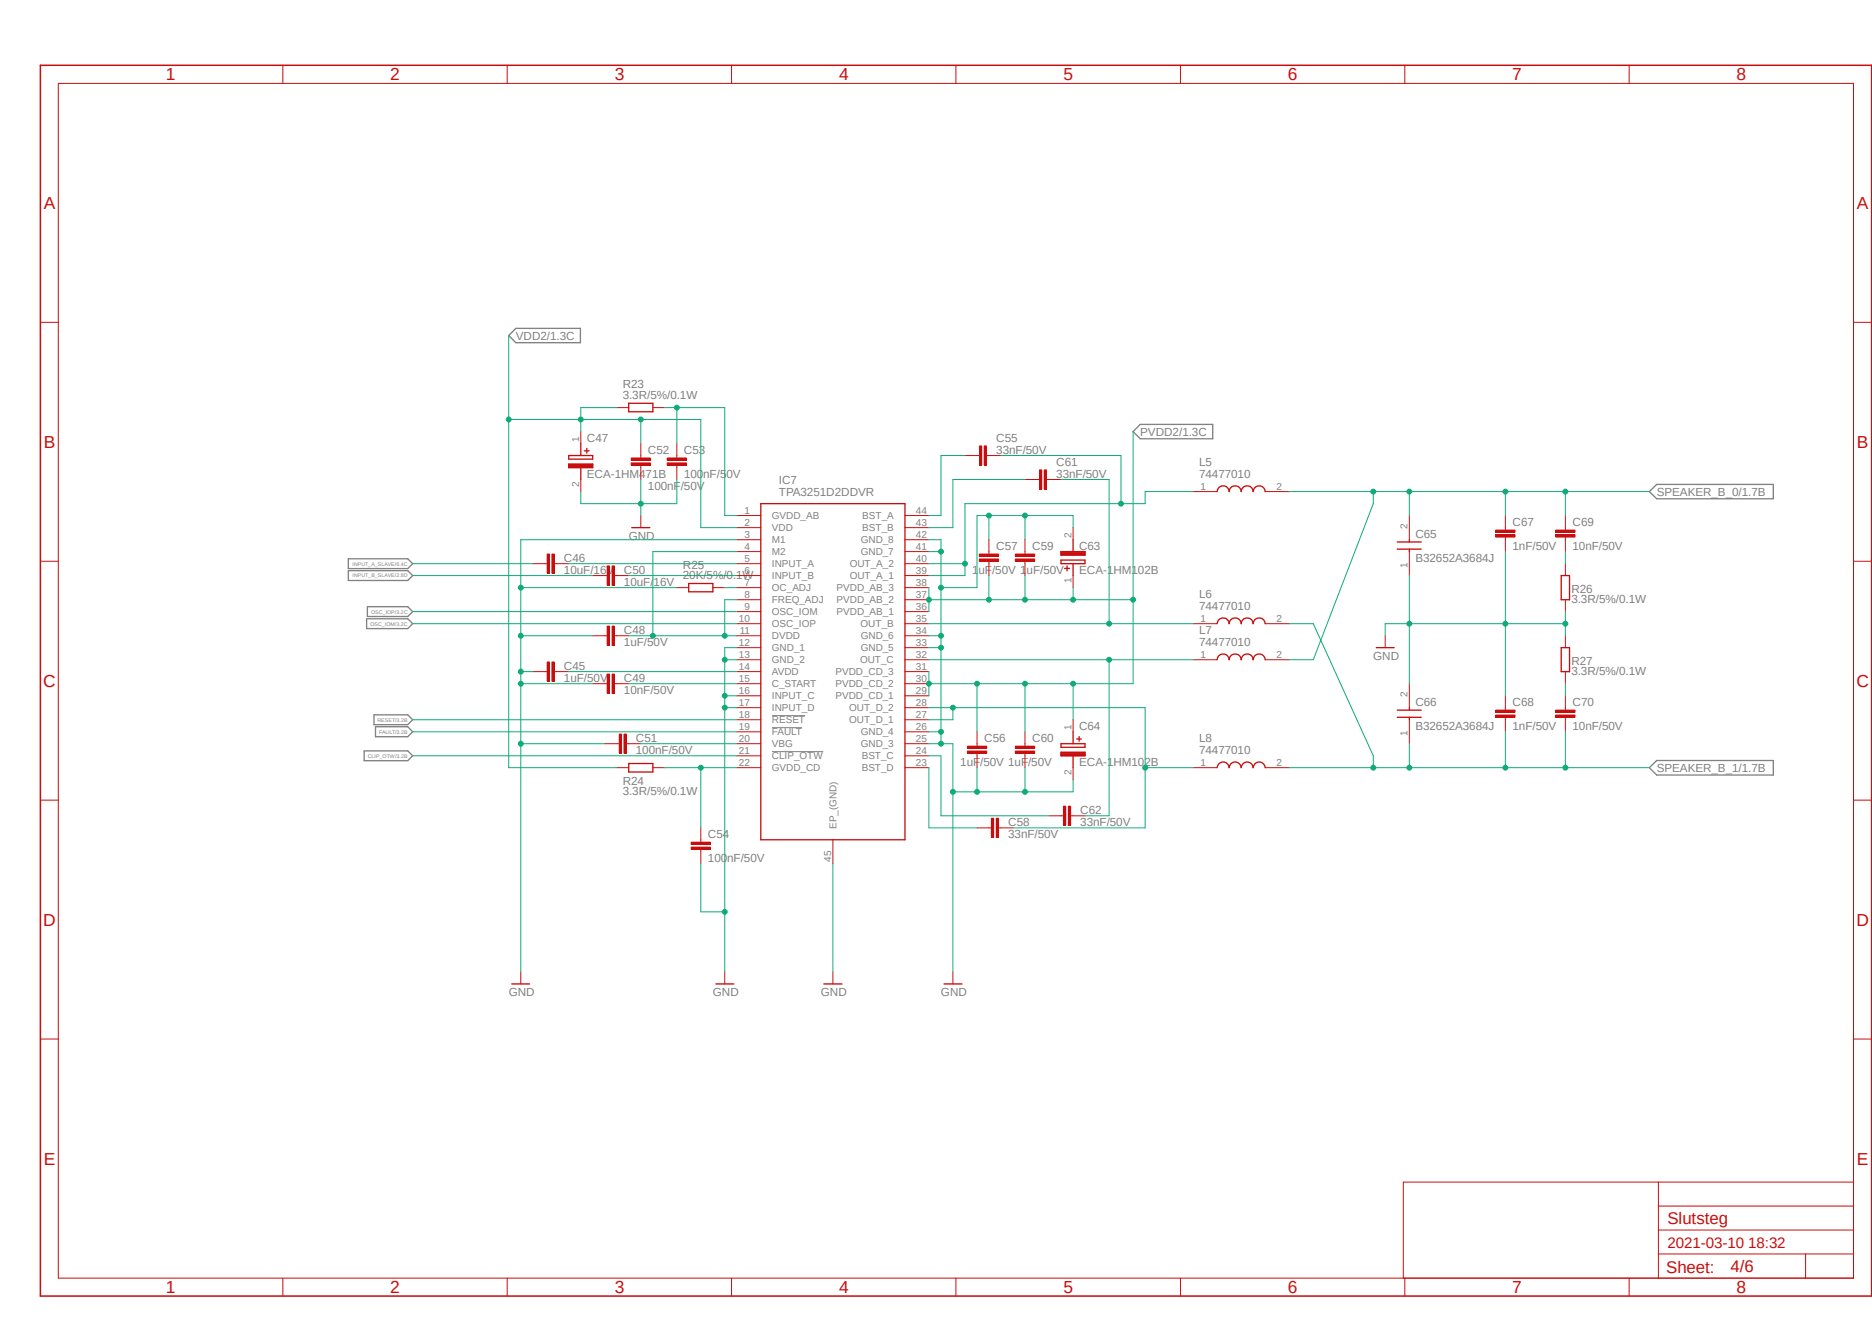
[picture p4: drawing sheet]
<svg xmlns="http://www.w3.org/2000/svg" width="420mm" height="297mm" viewBox="0 0 420 297" stroke-linecap="round" stroke-linejoin="round" font-family="sans-serif">
<path d="M8.5 14.3l411.5 276.9M420 14.5l-411.5 276.8" fill="none" stroke="#fff" stroke-width=".22"/>
<path d="M173.2 160.5h7.4M173.2 163.2h6.8M173.2 168.6h11.5" fill="none" stroke="#808080" stroke-width=".22"/>
<path d="M114.1 75.3l1.6-1.6h14.5v3.2h-14.5zM254.2 96.8l1.6-1.6h16.3v3.2h-16.3zM370 110.3l1.7-1.6h26.1v3.2h-26.1zM78.1 125.3h13.4l1.1 1.1-1.1 1.2h-13.4zM78.1 128h13.4l1.1 1.1-1.1 1.1h-13.4zM82.3 138.8h9.2l1.1 1.1-1.1 1.1h-9.2zM82.4 136.1h9.1l1.1 1.1-1.1 1.1h-9.1zM81.7 168.4h9.8l1.1 1.1-1.1 1.1h-9.8zM83.9 160.4h7.6l1.1 1.1-1.1 1.1h-7.6zM84.2 163h7.3l1.1 1.2-1.1 1.1h-7.3zM370 172.2l1.7-1.6h26.1v3.3h-26.1z" fill="none" stroke="#808080" stroke-width=".3"/>
<g fill="none" stroke="#c90d0c" stroke-width=".3">
<path d="M141.1 90.5h5.4v1.9h-5.4zM141.7 118.4h4.1M170.7 113h32.3v75.4h-32.3zM273 110.3a1.36 1.36 0 0 1 1.4-1.3 1.36 1.36 0 0 1 1.4 1.3 1.36 1.36 0 0 1 1.3-1.3 1.36 1.36 0 0 1 1.4 1.3 1.33 1.33 0 0 1 1.3-1.3 1.33 1.33 0 0 1 1.3 1.3 1.36 1.36 0 0 1 1.4-1.3 1.36 1.36 0 0 1 1.3 1.3M154.5 130.9h5.4v1.9h-5.4zM238 125.6h5.4v.8h-5.4zM238 123.7h5.4v.8h-5.4zM238 124.4h5.4M238 124.2h5.4M238 124h5.4M238 123.8h5.4M238.8 127.5h1.1"/>
<path d="M239.4 127v1.1M240.7 121.1v2.6M240.7 126.4v2.7M273 139.9a1.36 1.36 0 0 1 1.4-1.3 1.36 1.36 0 0 1 1.4 1.3 1.36 1.36 0 0 1 1.3-1.3 1.36 1.36 0 0 1 1.4 1.3 1.33 1.33 0 0 1 1.3-1.3 1.33 1.33 0 0 1 1.3 1.3 1.36 1.36 0 0 1 1.4-1.3 1.36 1.36 0 0 1 1.3 1.3M313.5 123.2h5.4M313.5 121.6h5.4M316.2 121.1v.5M316.2 123.2v.5M273 148a1.36 1.36 0 0 1 1.4-1.3 1.36 1.36 0 0 1 1.4 1.3 1.36 1.36 0 0 1 1.3-1.3 1.36 1.36 0 0 1 1.4 1.3 1.33 1.33 0 0 1 1.3-1.3 1.33 1.33 0 0 1 1.3 1.3 1.36 1.36 0 0 1 1.4-1.3 1.36 1.36 0 0 1 1.3 1.3M308.8 145.3h4M313.5 159.3h5.4M316.2 158.7v.6"/>
<path d="M141.1 171.3h5.4v1.9h-5.4zM238 166.8h5.4v.8h-5.4zM238 168.7h5.4v.8h-5.4zM238 169.5h5.4M238 169.3h5.4M238 169.1h5.4M238 168.9h5.4M240.7 164.2v2.6M240.7 169.5v2.7M241.6 165.8h1M242.1 165.2v1.1M273 172.2a1.36 1.36 0 0 1 1.4-1.3 1.36 1.36 0 0 1 1.4 1.3 1.36 1.36 0 0 1 1.3-1.3 1.36 1.36 0 0 1 1.4 1.3 1.33 1.33 0 0 1 1.3-1.3 1.33 1.33 0 0 1 1.3 1.3 1.36 1.36 0 0 1 1.4-1.3 1.36 1.36 0 0 1 1.3 1.3"/>
<path d="M313.5 160.9h5.4M316.2 160.9v.6M114.8 220.7h4M160.6 220.7h4M184.8 220.7h4.1M211.8 220.7h4"/>
</g>
<g fill="none" stroke="#c90d0c" stroke-width=".22">
<path d="M13.1 18.7h402.7v268h-402.7zM63.5 14.6v4.1M113.8 14.6v4.1M164.1 14.6v4.1M214.5 14.6v4.1M264.8 14.6v4.1M315.2 14.6v4.1M365.5 14.6v4.1M9.1 72.3h4M415.8 72.3h4.1M138.4 91.4h2.7M146.5 91.4h2.6"/>
<path d="M143.8 115.7v2.7M165.3 115.7h5.4M165.3 118.4h5.4M203 115.7h5.4M203 118.4h5.4M240.7 118.4v2.7M267.7 110.3h5.3M283.8 110.3h5.4M316.2 115.7v5.4M9.1 125.9h4M151.8 131.8h2.7M159.9 131.8h2.7"/>
<path d="M165.3 121.1h5.4M165.3 123.7h5.4M165.3 126.4h5.4M165.3 129.1h5.4M165.3 131.8h5.4M165.3 134.5h5.4M165.3 137.2h5.4M165.3 139.9h5.4M203 121.1h5.4M203 123.7h5.4M203 126.4h5.4M203 129.1h5.4"/>
<path d="M203 131.8h5.4M203 134.5h5.4M203 137.2h5.4M203 139.9h5.4M240.7 129.1v2.7M267.7 139.9h5.3M283.8 139.9h5.4M316.2 123.7v5.4M415.8 125.9h4.1M165.3 142.6h5.4M165.3 145.3h5.4M165.3 148h5.4"/>
<path d="M165.3 150.7h5.4M165.3 153.4h5.4M165.3 156.1h5.4M165.3 158.7h5.4M203 142.6h5.4M203 145.3h5.4M203 148h5.4M203 150.7h5.4M203 153.4h5.4M203 156.1h5.4M203 158.7h5.4M267.7 148h5.3"/>
<path d="M283.8 148h5.4M310.8 142.6v2.7M316.2 153.4v5.3M351.2 158.7v.6M9.1 179.5h4M138.4 172.2h2.7M146.5 172.2h2.6M165.3 161.5h5.4M165.3 164.2h5.4M165.3 166.8h5.4M165.3 169.5h5.4M165.3 172.2h5.4"/>
<path d="M203 161.5h5.4M203 164.2h5.4M203 166.8h5.4M203 169.5h5.4M203 172.2h5.4M240.7 161.5v2.7M240.7 172.2v2.7M267.7 172.2h5.3M283.8 172.2h5.4M316.2 161.5v5.3M351.2 160.9v.6M415.8 179.5h4.1"/>
<path d="M186.9 188.4v5.4M116.8 218v2.7M162.6 218v2.7M186.9 218v2.7M213.8 218v2.7M9.1 233.1h4M415.8 233.1h4.1M372.1 265.2v21.5M372.1 275.9h43.7M372.1 270.6h43.7M415.8 265.2h-101v21.5M63.5 286.7v4"/>
<path d="M113.8 286.7v4M164.1 286.7v4M214.5 286.7v4M264.8 286.7v4M315.2 286.7v4M365.5 286.7v4M372.1 281.3h43.7M405.1 281.3v5.4"/>
</g>
<path d="M9.1 14.6h410.8v276.1h-410.8z" fill="none" stroke="#c90d0c" stroke-width=".34"/>
<path d="M349 160.4h4.4v.5h-4.4z" fill-rule="evenodd" fill="#c90d0c"/>
<path d="M349 160.4h4.4v.5h-4.4z" fill="none" stroke="#c90d0c" stroke-width=".22"/>
<path d="M349 159.3h4.4v.5h-4.4z" fill-rule="evenodd" fill="#c90d0c"/>
<path d="M351.2 118.4v.5M351.2 120.5v.6M351.2 126.4v2.7M351.2 134.5v2.7M349 159.3h4.4v.5h-4.4zM351.2 142.6v2.7M351.2 150.7v2.7M351.2 156.1v2.6M351.2 161.5v2.7" fill="none" stroke="#c90d0c" stroke-width=".22"/>
<path d="M350.3 129.1h1.8v5.4h-1.8zM350.3 145.3h1.8v5.4h-1.8z" fill="none" stroke="#c90d0c" stroke-width=".3"/>
<path d="M349 120h4.4v.5h-4.4z" fill-rule="evenodd" fill="#c90d0c"/>
<path d="M349 120h4.4v.5h-4.4z" fill="none" stroke="#c90d0c" stroke-width=".22"/>
<path d="M349 118.9h4.4v.5h-4.4z" fill-rule="evenodd" fill="#c90d0c"/>
<path d="M349 118.9h4.4v.5h-4.4zM351.2 115.7v2.7M351.2 121.1v2.6M337.7 158.7v.6M337.7 160.9v.6" fill="none" stroke="#c90d0c" stroke-width=".22"/>
<path d="M335.6 160.4h4.3v.5h-4.3z" fill-rule="evenodd" fill="#c90d0c"/>
<path d="M335.6 160.4h4.3v.5h-4.3z" fill="none" stroke="#c90d0c" stroke-width=".22"/>
<path d="M335.6 159.3h4.3v.5h-4.3z" fill-rule="evenodd" fill="#c90d0c"/>
<path d="M337.7 118.4v.5M337.7 120.5v.6M335.6 159.3h4.3v.5h-4.3zM337.7 156.1v2.6M337.7 161.5v2.7" fill="none" stroke="#c90d0c" stroke-width=".22"/>
<path d="M335.6 120h4.3v.5h-4.3z" fill-rule="evenodd" fill="#c90d0c"/>
<path d="M335.6 120h4.3v.5h-4.3z" fill="none" stroke="#c90d0c" stroke-width=".22"/>
<path d="M335.6 118.9h4.3v.5h-4.3z" fill-rule="evenodd" fill="#c90d0c"/>
<path d="M335.6 118.9h4.3v.5h-4.3zM337.7 115.7v2.7M337.7 121.1v2.6M238 183h.6M240.2 183h.5" fill="none" stroke="#c90d0c" stroke-width=".22"/>
<path d="M239.7 180.8h.5v4.4h-.5z" fill-rule="evenodd" fill="#c90d0c"/>
<path d="M239.7 180.8h.5v4.4h-.5z" fill="none" stroke="#c90d0c" stroke-width=".22"/>
<path d="M238.6 180.8h.5v4.4h-.5z" fill-rule="evenodd" fill="#c90d0c"/>
<path d="M221.9 185.7h.5M224 185.7h.6M235.4 183h2.6M238.6 180.8h.5v4.4h-.5zM240.7 183h2.7" fill="none" stroke="#c90d0c" stroke-width=".22"/>
<path d="M223.5 183.6h.5v4.3h-.5z" fill-rule="evenodd" fill="#c90d0c"/>
<path d="M223.5 183.6h.5v4.3h-.5z" fill="none" stroke="#c90d0c" stroke-width=".22"/>
<path d="M222.4 183.6h.5v4.3h-.5z" fill-rule="evenodd" fill="#c90d0c"/>
<path d="M219.2 102.2h.5M221.4 102.2h.5M219.2 185.7h2.7M222.4 183.6h.5v4.3h-.5zM224.6 185.7h2.7" fill="none" stroke="#c90d0c" stroke-width=".22"/>
<path d="M220.8 100h.5v4.4h-.5z" fill-rule="evenodd" fill="#c90d0c"/>
<path d="M220.8 100h.5v4.4h-.5z" fill="none" stroke="#c90d0c" stroke-width=".22"/>
<path d="M219.8 100h.5v4.4h-.5z" fill-rule="evenodd" fill="#c90d0c"/>
<path d="M216.5 102.2h2.7M219.8 100h.5v4.4h-.5zM221.9 102.2h2.7M232.7 107.6h.5M234.8 107.6h.6" fill="none" stroke="#c90d0c" stroke-width=".22"/>
<path d="M234.3 105.4h.5v4.3h-.5z" fill-rule="evenodd" fill="#c90d0c"/>
<path d="M234.3 105.4h.5v4.3h-.5z" fill="none" stroke="#c90d0c" stroke-width=".22"/>
<path d="M233.2 105.4h.5v4.3h-.5z" fill-rule="evenodd" fill="#c90d0c"/>
<path d="M230 107.6h2.7M233.2 105.4h.5v4.3h-.5zM235.4 107.6h2.6M157.2 188.4v.5M157.2 190.5v.6" fill="none" stroke="#c90d0c" stroke-width=".22"/>
<path d="M155.1 190h4.3v.5h-4.3z" fill-rule="evenodd" fill="#c90d0c"/>
<path d="M155.1 190h4.3v.5h-4.3z" fill="none" stroke="#c90d0c" stroke-width=".22"/>
<path d="M155.1 188.9h4.3v.5h-4.3z" fill-rule="evenodd" fill="#c90d0c"/>
<path d="M230 166.8v.6M230 169v.5M155.1 188.9h4.3v.5h-4.3zM157.2 185.7v2.7M157.2 191.1v2.7" fill="none" stroke="#c90d0c" stroke-width=".22"/>
<path d="M227.8 168.5h4.3v.5h-4.3z" fill-rule="evenodd" fill="#c90d0c"/>
<path d="M227.8 168.5h4.3v.5h-4.3z" fill="none" stroke="#c90d0c" stroke-width=".22"/>
<path d="M227.8 167.4h4.3v.5h-4.3z" fill-rule="evenodd" fill="#c90d0c"/>
<path d="M219.2 166.8v.6M219.2 169v.5M227.8 167.4h4.3v.5h-4.3zM230 164.2v2.6M230 169.5v2.7" fill="none" stroke="#c90d0c" stroke-width=".22"/>
<path d="M217 168.5h4.4v.5h-4.4z" fill-rule="evenodd" fill="#c90d0c"/>
<path d="M217 168.5h4.4v.5h-4.4z" fill="none" stroke="#c90d0c" stroke-width=".22"/>
<path d="M217 167.4h4.4v.5h-4.4z" fill-rule="evenodd" fill="#c90d0c"/>
<path d="M221.9 123.7v.6M221.9 125.9v.5M217 167.4h4.4v.5h-4.4zM219.2 164.2v2.6M219.2 169.5v2.7" fill="none" stroke="#c90d0c" stroke-width=".22"/>
<path d="M219.7 125.4h4.3v.5h-4.3z" fill-rule="evenodd" fill="#c90d0c"/>
<path d="M219.7 125.4h4.3v.5h-4.3z" fill="none" stroke="#c90d0c" stroke-width=".22"/>
<path d="M219.7 124.3h4.3v.5h-4.3z" fill-rule="evenodd" fill="#c90d0c"/>
<path d="M219.7 124.3h4.3v.5h-4.3zM221.9 121.1v2.6M221.9 126.4v2.7M230 123.7v.6M230 125.9v.5" fill="none" stroke="#c90d0c" stroke-width=".22"/>
<path d="M227.8 125.4h4.3v.5h-4.3z" fill-rule="evenodd" fill="#c90d0c"/>
<path d="M227.8 125.4h4.3v.5h-4.3z" fill="none" stroke="#c90d0c" stroke-width=".22"/>
<path d="M227.8 124.3h4.3v.5h-4.3z" fill-rule="evenodd" fill="#c90d0c"/>
<path d="M143.8 102.2v.5M143.8 104.4v.5M227.8 124.3h4.3v.5h-4.3zM230 121.1v2.6M230 126.4v2.7" fill="none" stroke="#c90d0c" stroke-width=".22"/>
<path d="M141.6 103.8h4.3v.6h-4.3z" fill-rule="evenodd" fill="#c90d0c"/>
<path d="M141.6 103.8h4.3v.6h-4.3z" fill="none" stroke="#c90d0c" stroke-width=".22"/>
<path d="M141.6 102.7h4.3v.6h-4.3z" fill-rule="evenodd" fill="#c90d0c"/>
<path d="M130.3 96.8v2.7M143.8 99.5v2.7M130.3 107.6v2.7M141.6 102.7h4.3v.6h-4.3zM143.8 104.9v2.7M151.8 102.2v.5M151.8 104.4v.5" fill="none" stroke="#c90d0c" stroke-width=".22"/>
<path d="M130.3 99.5v2.7M127.6 102.2h5.4v.8h-5.4zM127.6 104.1h5.4v.8h-5.4zM127.6 104.6h5.4M127.6 104.4h5.4M127.6 104.2h5.4M130.3 104.9v2.7M131.1 101.1h1.1M131.7 100.6v1" fill="none" stroke="#c90d0c" stroke-width=".3"/>
<path d="M149.7 103.8h4.3v.6h-4.3z" fill-rule="evenodd" fill="#c90d0c"/>
<path d="M149.7 103.8h4.3v.6h-4.3z" fill="none" stroke="#c90d0c" stroke-width=".22"/>
<path d="M149.7 102.7h4.3v.6h-4.3z" fill-rule="evenodd" fill="#c90d0c"/>
<path d="M151.8 99.5v2.7M149.7 102.7h4.3v.6h-4.3zM151.8 104.9v2.7M138.4 166.8h.5M140.5 166.8h.6" fill="none" stroke="#c90d0c" stroke-width=".22"/>
<path d="M140 164.7h.5v4.3h-.5z" fill-rule="evenodd" fill="#c90d0c"/>
<path d="M140 164.7h.5v4.3h-.5z" fill="none" stroke="#c90d0c" stroke-width=".22"/>
<path d="M138.9 164.7h.5v4.3h-.5z" fill-rule="evenodd" fill="#c90d0c"/>
<path d="M135.7 153.4h.5M137.8 153.4h.6M135.7 166.8h2.7M138.9 164.7h.5v4.3h-.5zM141.1 166.8h2.7" fill="none" stroke="#c90d0c" stroke-width=".22"/>
<path d="M137.3 151.2h.5v4.3h-.5z" fill-rule="evenodd" fill="#c90d0c"/>
<path d="M137.3 151.2h.5v4.3h-.5z" fill="none" stroke="#c90d0c" stroke-width=".22"/>
<path d="M136.2 151.2h.5v4.3h-.5z" fill-rule="evenodd" fill="#c90d0c"/>
<path d="M122.2 150.7h.6M124.4 150.7h.5M133 153.4h2.7M136.2 151.2h.5v4.3h-.5zM138.4 153.4h2.7" fill="none" stroke="#c90d0c" stroke-width=".22"/>
<path d="M123.8 148.5h.5v4.3h-.5z" fill-rule="evenodd" fill="#c90d0c"/>
<path d="M123.8 148.5h.5v4.3h-.5z" fill="none" stroke="#c90d0c" stroke-width=".22"/>
<path d="M122.8 148.5h.5v4.3h-.5z" fill-rule="evenodd" fill="#c90d0c"/>
<path d="M119.5 150.7h2.7M122.8 148.5h.5v4.3h-.5zM124.9 150.7h2.7M135.7 142.6h.5M137.8 142.6h.6" fill="none" stroke="#c90d0c" stroke-width=".22"/>
<path d="M137.3 140.5h.5v4.3h-.5z" fill-rule="evenodd" fill="#c90d0c"/>
<path d="M137.3 140.5h.5v4.3h-.5z" fill="none" stroke="#c90d0c" stroke-width=".22"/>
<path d="M136.2 140.5h.5v4.3h-.5z" fill-rule="evenodd" fill="#c90d0c"/>
<path d="M135.7 129.1h.5M137.8 129.1h.6M133 142.6h2.7M136.2 140.5h.5v4.3h-.5zM138.4 142.6h2.7" fill="none" stroke="#c90d0c" stroke-width=".22"/>
<path d="M136.2 127h.5v4.3h-.5z" fill-rule="evenodd" fill="#c90d0c"/>
<path d="M136.2 127h.5v4.3h-.5z" fill="none" stroke="#c90d0c" stroke-width=".22"/>
<path d="M137.3 127h.5v4.3h-.5z" fill-rule="evenodd" fill="#c90d0c"/>
<path d="M122.2 126.4h.6M124.4 126.4h.5M133 129.1h2.7M137.3 127h.5v4.3h-.5zM138.4 129.1h2.7" fill="none" stroke="#c90d0c" stroke-width=".22"/>
<path d="M122.8 124.3h.5v4.3h-.5z" fill-rule="evenodd" fill="#c90d0c"/>
<path d="M122.8 124.3h.5v4.3h-.5z" fill="none" stroke="#c90d0c" stroke-width=".22"/>
<path d="M123.8 124.3h.5v4.3h-.5z" fill-rule="evenodd" fill="#c90d0c"/>
<path d="M119.5 126.4h2.7M123.8 124.3h.5v4.3h-.5zM124.9 126.4h2.7" fill="none" stroke="#c90d0c" stroke-width=".22"/>
<path d="M316.2 110.3h21.5v5.4" fill="none" stroke="#0dab76" stroke-width=".22"/>
<circle cx="316.2" cy="110.3" r=".55" fill="#0dab76"/>
<g fill="none" stroke="#0dab76" stroke-width=".22">
<path d="M289.2 110.3h27v5.4"/>
<circle cx="316.2" cy="110.3" r=".55"/>
</g>
<circle cx="337.7" cy="110.3" r=".55" fill="#0dab76"/>
<g fill="none" stroke="#0dab76" stroke-width=".22">
<path d="M308.1 110.3v2.7l-13.5 35h-5.4M337.7 110.3h32.3"/>
<circle cx="337.7" cy="110.3" r=".55"/>
</g>
<circle cx="308.1" cy="110.3" r=".55" fill="#0dab76"/>
<g fill="none" stroke="#0dab76" stroke-width=".22">
<path d="M351.2 110.3v5.4"/>
<circle cx="308.1" cy="110.3" r=".55"/>
</g>
<circle cx="351.2" cy="110.3" r=".55" fill="#0dab76"/>
<g fill="none" stroke="#0dab76" stroke-width=".22">
<path d="M216.5 102.2h-5.4v13.5h-2.7M224.6 102.2h26.9v10.8h-35v16.1h-8.1M208.4 126.4h8.1M351.2 153.4v2.7"/>
<circle cx="351.2" cy="110.3" r=".55"/>
</g>
<circle cx="216.5" cy="126.4" r=".55" fill="#0dab76"/>
<circle cx="216.5" cy="126.4" r=".55" fill="none" stroke="#0dab76" stroke-width=".22"/>
<circle cx="251.5" cy="113" r=".55" fill="#0dab76"/>
<g fill="none" stroke="#0dab76" stroke-width=".22">
<path d="M238 107.6h10.8v32.3M267.7 110.3h-10.8v2.7h-5.4M208.4 139.9h59.3"/>
<circle cx="251.5" cy="113" r=".55"/>
</g>
<circle cx="248.8" cy="139.9" r=".55" fill="#0dab76"/>
<g fill="none" stroke="#0dab76" stroke-width=".22">
<path d="M208.4 148h59.3M248.8 148v35h-5.4M208.4 172.2v13.5h10.8M208.4 169.5h2.7v13.5h24.3"/>
<circle cx="248.8" cy="139.9" r=".55"/>
</g>
<circle cx="248.8" cy="148" r=".55" fill="#0dab76"/>
<g fill="none" stroke="#0dab76" stroke-width=".22">
<path d="M149.1 91.4h13.5M151.8 91.4v8.1M127.6 126.4h37.7M141.1 129.1h24.2"/>
<circle cx="248.8" cy="148" r=".55"/>
</g>
<circle cx="151.9" cy="91.4" r=".55" fill="#0dab76"/>
<g fill="none" stroke="#0dab76" stroke-width=".22">
<path d="M162.6 91.4v24.3h2.7M92.6 126.4h26.9M92.6 129.1h40.4M162.6 134.5h2.7M165.3 123.7h-18.8v18.9M127.6 150.7h37.7M141.1 153.4h24.2M141.1 142.6h24.2M92.6 169.5h72.7M143.8 166.8h21.5"/>
<circle cx="151.9" cy="91.4" r=".55"/>
</g>
<circle cx="146.5" cy="142.6" r=".55" fill="#0dab76"/>
<g fill="none" stroke="#0dab76" stroke-width=".22">
<path d="M162.6 134.5v8.1"/>
<circle cx="146.5" cy="142.6" r=".55"/>
</g>
<circle cx="162.6" cy="142.6" r=".55" fill="#0dab76"/>
<g fill="none" stroke="#0dab76" stroke-width=".22">
<path d="M230 107.6h-16.2v10.8h-5.4M162.6 131.8h2.7M165.3 121.1h-48.5v45.7h18.9M116.8 153.4h16.2M92.6 161.5h72.7M92.6 164.2h72.7"/>
<circle cx="162.6" cy="142.6" r=".55"/>
</g>
<circle cx="116.8" cy="153.4" r=".55" fill="#0dab76"/>
<g fill="none" stroke="#0dab76" stroke-width=".22">
<path d="M116.8 150.7h2.7"/>
<circle cx="116.8" cy="153.4" r=".55"/>
</g>
<circle cx="116.8" cy="150.7" r=".55" fill="#0dab76"/>
<g fill="none" stroke="#0dab76" stroke-width=".22">
<path d="M116.8 166.8v51.2"/>
<circle cx="116.8" cy="150.7" r=".55"/>
</g>
<circle cx="116.8" cy="166.8" r=".55" fill="#0dab76"/>
<g fill="none" stroke="#0dab76" stroke-width=".22">
<path d="M116.8 142.6h16.2"/>
<circle cx="116.8" cy="166.8" r=".55"/>
</g>
<circle cx="116.8" cy="142.6" r=".55" fill="#0dab76"/>
<g fill="none" stroke="#0dab76" stroke-width=".22">
<path d="M116.8 131.8h35"/>
<circle cx="116.8" cy="142.6" r=".55"/>
</g>
<circle cx="116.8" cy="131.8" r=".55" fill="#0dab76"/>
<g fill="none" stroke="#0dab76" stroke-width=".22">
<path d="M165.3 148h-2.7v8.1h2.7M157.2 193.8v10.8"/>
<circle cx="116.8" cy="131.8" r=".55"/>
</g>
<circle cx="162.6" cy="156.1" r=".55" fill="#0dab76"/>
<g fill="none" stroke="#0dab76" stroke-width=".22">
<path d="M162.6 156.1v2.6h2.7M165.3 145.3h-2.7v2.7"/>
<circle cx="162.6" cy="156.1" r=".55"/>
</g>
<circle cx="162.6" cy="148" r=".55" fill="#0dab76"/>
<g fill="none" stroke="#0dab76" stroke-width=".22">
<path d="M162.6 158.7v45.9"/>
<circle cx="162.6" cy="148" r=".55"/>
</g>
<circle cx="162.6" cy="158.8" r=".55" fill="#0dab76"/>
<g fill="none" stroke="#0dab76" stroke-width=".22">
<path d="M157.2 204.6h5.4v13.4"/>
<circle cx="162.6" cy="158.8" r=".55"/>
</g>
<circle cx="162.6" cy="204.6" r=".55" fill="#0dab76"/>
<g fill="none" stroke="#0dab76" stroke-width=".22">
<path d="M208.4 121.1h2.7v43.1h-2.7M208.4 123.7h2.7M186.9 193.8v24.2"/>
<circle cx="162.6" cy="204.6" r=".55"/>
</g>
<circle cx="211.1" cy="123.7" r=".55" fill="#0dab76"/>
<g fill="none" stroke="#0dab76" stroke-width=".22">
<path d="M211.1 164.2v2.6h-2.7"/>
<circle cx="211.1" cy="123.7" r=".55"/>
</g>
<circle cx="211.1" cy="164.2" r=".55" fill="#0dab76"/>
<g fill="none" stroke="#0dab76" stroke-width=".22">
<path d="M208.4 142.6h2.7"/>
<circle cx="211.1" cy="164.2" r=".55"/>
</g>
<circle cx="211.1" cy="142.6" r=".55" fill="#0dab76"/>
<g fill="none" stroke="#0dab76" stroke-width=".22">
<path d="M208.4 145.3h2.7"/>
<circle cx="211.1" cy="142.6" r=".55"/>
</g>
<circle cx="211.1" cy="145.3" r=".55" fill="#0dab76"/>
<g fill="none" stroke="#0dab76" stroke-width=".22">
<path d="M219.2 115.7v16.1h-8.1"/>
<circle cx="211.1" cy="145.3" r=".55"/>
</g>
<circle cx="211.1" cy="131.8" r=".55" fill="#0dab76"/>
<g fill="none" stroke="#0dab76" stroke-width=".22">
<path d="M211.1 166.8h2.7"/>
<circle cx="211.1" cy="131.8" r=".55"/>
</g>
<circle cx="211.1" cy="166.8" r=".55" fill="#0dab76"/>
<g fill="none" stroke="#0dab76" stroke-width=".22">
<path d="M219.2 115.7h21.5v2.7M230 115.7v5.4M213.8 166.8v51.2"/>
<circle cx="211.1" cy="166.8" r=".55"/>
</g>
<circle cx="230" cy="115.7" r=".55" fill="#0dab76"/>
<g fill="none" stroke="#0dab76" stroke-width=".22">
<path d="M221.9 115.7v5.4"/>
<circle cx="230" cy="115.7" r=".55"/>
</g>
<circle cx="221.9" cy="115.7" r=".55" fill="#0dab76"/>
<g fill="none" stroke="#0dab76" stroke-width=".22">
<path d="M240.7 174.9v2.7h-10.7"/>
<circle cx="221.9" cy="115.7" r=".55"/>
</g>
<circle cx="213.8" cy="177.6" r=".55" fill="#0dab76"/>
<g fill="none" stroke="#0dab76" stroke-width=".22">
<path d="M213.8 177.6h16.2M219.2 172.2v5.4"/>
<circle cx="213.8" cy="177.6" r=".55"/>
</g>
<circle cx="219.2" cy="177.6" r=".55" fill="#0dab76"/>
<g fill="none" stroke="#0dab76" stroke-width=".22">
<path d="M230 172.2v5.4"/>
<circle cx="219.2" cy="177.6" r=".55"/>
</g>
<circle cx="230" cy="177.6" r=".55" fill="#0dab76"/>
<g fill="none" stroke="#0dab76" stroke-width=".22">
<path d="M310.8 139.9v2.7M316.2 129.1v24.3M337.7 139.9v16.2M351.2 139.9v2.7"/>
<circle cx="230" cy="177.6" r=".55"/>
</g>
<circle cx="351.2" cy="139.9" r=".55" fill="#0dab76"/>
<g fill="none" stroke="#0dab76" stroke-width=".22">
<path d="M337.7 139.9h13.5"/>
<circle cx="351.2" cy="139.9" r=".55"/>
</g>
<circle cx="337.7" cy="139.9" r=".55" fill="#0dab76"/>
<g fill="none" stroke="#0dab76" stroke-width=".22">
<path d="M337.7 123.7v16.2h-21.5"/>
<circle cx="337.7" cy="139.9" r=".55"/>
</g>
<circle cx="316.2" cy="139.9" r=".55" fill="#0dab76"/>
<g fill="none" stroke="#0dab76" stroke-width=".22">
<path d="M143.8 107.6v5.4M151.8 107.6v5.4h-21.5M310.8 139.9h5.4M351.2 137.2v2.7"/>
<circle cx="316.2" cy="139.9" r=".55"/>
</g>
<circle cx="143.8" cy="113" r=".55" fill="#0dab76"/>
<g fill="none" stroke="#0dab76" stroke-width=".22">
<path d="M130.3 110.3v2.7M143.8 113v2.7M208.4 158.7h5.4v2.8h-5.4M256.9 158.7v27M256.9 172.2h10.8"/>
<circle cx="143.8" cy="113" r=".55"/>
</g>
<circle cx="256.9" cy="172.2" r=".55" fill="#0dab76"/>
<circle cx="256.9" cy="172.2" r=".55" fill="none" stroke="#0dab76" stroke-width=".22"/>
<circle cx="213.8" cy="158.8" r=".55" fill="#0dab76"/>
<g fill="none" stroke="#0dab76" stroke-width=".22">
<path d="M213.8 158.7h43.1M337.7 164.2v8h-21.5M227.3 185.7h29.6"/>
<circle cx="213.8" cy="158.8" r=".55"/>
</g>
<circle cx="337.7" cy="172.2" r=".55" fill="#0dab76"/>
<circle cx="337.7" cy="172.2" r=".55" fill="none" stroke="#0dab76" stroke-width=".22"/>
<circle cx="316.2" cy="172.2" r=".55" fill="#0dab76"/>
<g fill="none" stroke="#0dab76" stroke-width=".22">
<path d="M316.2 166.8v5.4h-27M337.7 172.2h32.3M351.2 164.2v8"/>
<circle cx="316.2" cy="172.2" r=".55"/>
</g>
<circle cx="351.2" cy="172.2" r=".55" fill="#0dab76"/>
<g fill="none" stroke="#0dab76" stroke-width=".22">
<path d="M289.2 139.9h5.4l13.5 29.6v2.7"/>
<circle cx="351.2" cy="172.2" r=".55"/>
</g>
<circle cx="308.1" cy="172.2" r=".55" fill="#0dab76"/>
<g fill="none" stroke="#0dab76" stroke-width=".22">
<path d="M92.6 137.2h72.7M92.6 139.9h72.7M149.1 172.2h16.2M157.2 172.2v13.5"/>
<circle cx="308.1" cy="172.2" r=".55"/>
</g>
<circle cx="157.2" cy="172.2" r=".55" fill="#0dab76"/>
<g fill="none" stroke="#0dab76" stroke-width=".22">
<path d="M114.1 75.3v96.9h24.3M351.2 123.7v2.7"/>
<circle cx="157.2" cy="172.2" r=".55"/>
</g>
<circle cx="114.1" cy="94.1" r=".55" fill="#0dab76"/>
<g fill="none" stroke="#0dab76" stroke-width=".22">
<path d="M114.1 94.1h43.1v24.3h8.1"/>
<circle cx="114.1" cy="94.1" r=".55"/>
</g>
<circle cx="130.3" cy="94.1" r=".55" fill="#0dab76"/>
<g fill="none" stroke="#0dab76" stroke-width=".22">
<path d="M143.8 94.1v5.4"/>
<circle cx="130.3" cy="94.1" r=".55"/>
</g>
<circle cx="143.8" cy="94.1" r=".55" fill="#0dab76"/>
<g fill="none" stroke="#0dab76" stroke-width=".22">
<path d="M138.4 91.4h-8.1v5.4M208.4 150.7v2.7M240.7 153.4v8.1"/>
<circle cx="143.8" cy="94.1" r=".55"/>
</g>
<circle cx="208.4" cy="153.4" r=".55" fill="#0dab76"/>
<g fill="none" stroke="#0dab76" stroke-width=".22">
<path d="M230 153.4v10.8M240.7 153.4h-32.3v2.7"/>
<circle cx="208.4" cy="153.4" r=".55"/>
</g>
<circle cx="230" cy="153.4" r=".55" fill="#0dab76"/>
<g fill="none" stroke="#0dab76" stroke-width=".22">
<path d="M240.7 153.4h13.5"/>
<circle cx="230" cy="153.4" r=".55"/>
</g>
<circle cx="240.8" cy="153.4" r=".55" fill="#0dab76"/>
<g fill="none" stroke="#0dab76" stroke-width=".22">
<path d="M208.4 131.8v2.7"/>
<circle cx="240.8" cy="153.4" r=".55"/>
</g>
<circle cx="208.4" cy="134.5" r=".55" fill="#0dab76"/>
<g fill="none" stroke="#0dab76" stroke-width=".22">
<path d="M230 129.1v5.4"/>
<circle cx="208.4" cy="134.5" r=".55"/>
</g>
<circle cx="230" cy="134.5" r=".55" fill="#0dab76"/>
<g fill="none" stroke="#0dab76" stroke-width=".22">
<path d="M254.2 96.8v37.7h-45.8v2.7M240.7 131.8v2.7"/>
<circle cx="230" cy="134.5" r=".55"/>
</g>
<circle cx="240.8" cy="134.5" r=".55" fill="#0dab76"/>
<g fill="none" stroke="#0dab76" stroke-width=".22">
<path d="M221.9 129.1v5.4"/>
<circle cx="240.8" cy="134.5" r=".55"/>
</g>
<circle cx="221.9" cy="134.5" r=".55" fill="#0dab76"/>
<g fill="none" stroke="#0dab76" stroke-width=".22">
<path d="M254.2 134.5v18.9"/>
<circle cx="221.9" cy="134.5" r=".55"/>
</g>
<circle cx="254.2" cy="134.5" r=".55" fill="#0dab76"/>
<g fill="none" stroke="#0dab76" stroke-width=".22">
<path d="M219.2 153.4v10.8"/>
<circle cx="254.2" cy="134.5" r=".55"/>
</g>
<circle cx="219.2" cy="153.4" r=".55" fill="#0dab76"/>
<circle cx="219.2" cy="153.4" r=".55" fill="none" stroke="#0dab76" stroke-width=".22"/>
<g font-size="3.9" fill="#c90d0c">
<text x="37.2" y="18">1</text>
<text x="87.5" y="18">2</text>
<text x="137.9" y="18">3</text>
<text x="188.3" y="18">4</text>
<text x="238.6" y="18">5</text>
<text x="288.9" y="18">6</text>
<text x="339.3" y="18">7</text>
<text x="389.6" y="18">8</text>
<text x="9.8" y="46.9">A</text>
<text x="416.6" y="46.9">A</text>
<text x="9.8" y="100.5">B</text>
<text x="416.6" y="100.5">B</text>
<text x="9.7" y="154.1">C</text>
<text x="416.5" y="154.1">C</text>
<text x="9.7" y="207.6">D</text>
<text x="416.5" y="207.6">D</text>
<text x="9.8" y="261.3">E</text>
<text x="416.6" y="261.3">E</text>
<text x="37.2" y="290.1">1</text>
<text x="87.5" y="290.1">2</text>
<text x="137.9" y="290.1">3</text>
<text x="188.3" y="290.1">4</text>
<text x="238.6" y="290.1">5</text>
<text x="288.9" y="290.1">6</text>
<text x="339.3" y="290.1">7</text>
<text x="389.6" y="290.1">8</text>
</g>
<g font-size="3.8" fill="#c90d0c">
<text x="374.1" y="274.6">Slutsteg</text>
<text x="373.8" y="285.5">Sheet:</text>
<text x="388.2" y="285.4">4/6</text>
</g>
<text font-size="3.4" fill="#c90d0c" x="374.1" y="280">2021-03-10 18:32</text>
<g font-size="2.6" fill="#808080">
<text x="115.7" y="76.2">VDD2/1.3C</text>
<text x="139.7" y="89.5">3.3R/5%/0.1W</text>
<text x="139.7" y="87.1">R23</text>
<text x="131.7" y="99.1">C47</text>
<text x="145.4" y="101.8">C52</text>
<text x="153.5" y="101.8">C53</text>
<text x="223.5" y="101.8">33nF/50V</text>
<text x="223.5" y="99.1">C55</text>
<text x="255.8" y="97.7">PVDD2/1.3C</text>
<text x="131.7" y="107.2">ECA-1HM471B</text>
<text x="153.5" y="107.2">100nF/50V</text>
<text x="237" y="107.2">33nF/50V</text>
<text x="237" y="104.5">C61</text>
<text x="269" y="107.2">74477010</text>
<text x="269" y="104.5">L5</text>
<text x="145.4" y="109.9">100nF/50V</text>
<text x="174.7" y="111.2">TPA3251D2DDVR</text>
<text x="174.7" y="108.5">IC7</text>
<text x="371.7" y="111.2">SPEAKER_B_0/1.7B</text>
<text x="339.3" y="117.9">C67</text>
<text x="352.8" y="117.9">C69</text>
<text x="141.1" y="121.1">GND</text>
<text x="223.5" y="123.4">C57</text>
<text x="231.6" y="123.4">C59</text>
<text x="242.1" y="123.3">C63</text>
<text x="317.5" y="120.6">C65</text>
<text x="339.3" y="123.4">1nF/50V</text>
<text x="352.8" y="123.4">10nF/50V</text>
<text x="126.5" y="128.7">10uF/16V</text>
<text x="126.5" y="126">C46</text>
<text x="140" y="131.4">10uF/16V</text>
<text x="140" y="128.7">C50</text>
<text x="153.2" y="130">20K/5%/0.1W</text>
<text x="153.2" y="127.5">R25</text>
<text x="218.1" y="128.7">1uF/50V 1uF/50V</text>
<text x="242.1" y="128.7">ECA-1HM102B</text>
<text x="317.5" y="126">B32652A3684J</text>
<text x="269" y="136.8">74477010</text>
<text x="269" y="134.1">L6</text>
<text x="352.5" y="135.3">3.3R/5%/0.1W</text>
<text x="352.5" y="132.9">R26</text>
<text x="140" y="142.2">C48</text>
<text x="269" y="142.2">L7</text>
<text x="140" y="144.9">1uF/50V</text>
<text x="269" y="144.9">74477010</text>
<text x="308.1" y="148">GND</text>
<text x="352.5" y="149.1">R27</text>
<text x="126.5" y="153">1uF/50V</text>
<text x="126.5" y="150.3">C45</text>
<text x="140" y="155.7">10nF/50V</text>
<text x="140" y="153">C49</text>
<text x="352.5" y="151.5">3.3R/5%/0.1W</text>
<text x="317.5" y="158.3">C66</text>
<text x="339.3" y="158.4">C68</text>
<text x="352.8" y="158.4">C70</text>
<text x="142.7" y="166.5">C51</text>
<text x="220.8" y="166.5">C56</text>
<text x="231.6" y="166.5">C60</text>
<text x="242.1" y="163.7">C64</text>
<text x="269" y="166.4">L8</text>
<text x="317.5" y="163.7">B32652A3684J</text>
<text x="339.3" y="163.7">1nF/50V</text>
<text x="352.8" y="163.7">10nF/50V</text>
<text x="142.7" y="169.1">100nF/50V</text>
<text x="215.4" y="171.8">1uF/50V 1uF/50V</text>
<text x="242.1" y="171.8">ECA-1HM102B</text>
<text x="269" y="169.1">74477010</text>
<text x="371.7" y="173.2">SPEAKER_B_1/1.7B</text>
<text x="139.7" y="178.4">3.3R/5%/0.1W</text>
<text x="139.7" y="176">R24</text>
<text x="226.2" y="185.3">C58</text>
<text x="242.4" y="185.3">33nF/50V</text>
<text x="242.4" y="182.6">C62</text>
<text x="158.8" y="188">C54</text>
<text x="226.2" y="188">33nF/50V</text>
<text x="158.8" y="193.4">100nF/50V</text>
<text x="114.1" y="223.4">GND</text>
<text x="159.9" y="223.4">GND</text>
<text x="184.2" y="223.4">GND</text>
<text x="211.1" y="223.4">GND</text>
</g>
<g font-size="2.2" fill="#808080">
<text x="129.9" y="99.1" transform="rotate(-90 129.9 99.1)">1</text>
<text x="129.9" y="109.2" transform="rotate(-90 129.9 109.2)">2</text>
<text x="269.4" y="109.9">1</text>
<text x="286.4" y="109.9">2</text>
<text x="167" y="115.3">1</text>
<text x="167" y="118">2</text>
<text x="173.2" y="116.5">GVDD_AB</text>
<text x="173.2" y="119.2">VDD</text>
<text x="193.5" y="116.5">BST_A</text>
<text x="193.5" y="119.2">BST_B</text>
<text x="205.5" y="115.3">44</text>
<text x="205.5" y="118">43</text>
<text x="315.8" y="118.6" transform="rotate(-90 315.8 118.6)">2</text>
<text x="167" y="120.7">3</text>
<text x="167" y="123.4">4</text>
<text x="173.2" y="121.9">M1</text>
<text x="173.2" y="124.5">M2</text>
<text x="193.1" y="121.8">GND_8</text>
<text x="193.1" y="124.5">GND_7</text>
<text x="205.5" y="120.7">42</text>
<text x="205.5" y="123.4">41</text>
<text x="240.4" y="120.7" transform="rotate(-90 240.4 120.7)">2</text>
<text x="167" y="126.1">5</text>
<text x="167" y="128.8">6</text>
<text x="167" y="131.4">7</text>
<text x="173.2" y="127.3">INPUT_A</text>
<text x="173.2" y="130">INPUT_B</text>
<text x="190.6" y="127.3">OUT_A_2</text>
<text x="190.6" y="129.9">OUT_A_1</text>
<text x="205.5" y="126.1">40</text>
<text x="205.5" y="128.8">39</text>
<text x="205.5" y="131.4">38</text>
<text x="240.4" y="130.7" transform="rotate(-90 240.4 130.7)">1</text>
<text x="315.8" y="127.5" transform="rotate(-90 315.8 127.5)">1</text>
<text x="167" y="134.2">8</text>
<text x="167" y="136.8">9</text>
<text x="173.2" y="132.6">OC_ADJ</text>
<text x="173.2" y="135.3">FREQ_ADJ</text>
<text x="187.7" y="132.6">PVDD_AB_3</text>
<text x="187.7" y="135.3">PVDD_AB_2</text>
<text x="205.5" y="134.2">37</text>
<text x="205.5" y="136.8">36</text>
<text x="165.8" y="139.5">10</text>
<text x="165.9" y="142.2">11</text>
<text x="173.2" y="138">OSC_IOM</text>
<text x="173.2" y="140.7">OSC_IOP</text>
<text x="173.2" y="143.4">DVDD</text>
<text x="187.7" y="138">PVDD_AB_1</text>
<text x="193.1" y="140.7">OUT_B</text>
<text x="193.1" y="143.4">GND_6</text>
<text x="205.5" y="139.5">35</text>
<text x="205.5" y="142.2">34</text>
<text x="269.4" y="139.5">1</text>
<text x="286.4" y="139.5">2</text>
<text x="165.8" y="144.9">12</text>
<text x="165.8" y="147.6">13</text>
<text x="173.2" y="146.1">GND_1</text>
<text x="173.2" y="148.8">GND_2</text>
<text x="193" y="148.8">OUT_C</text>
<text x="193.1" y="146.1">GND_5</text>
<text x="205.5" y="144.9">33</text>
<text x="205.5" y="147.6">32</text>
<text x="269.4" y="147.6">1</text>
<text x="286.4" y="147.6">2</text>
<text x="165.8" y="150.3">14</text>
<text x="165.8" y="153">15</text>
<text x="165.8" y="155.7">16</text>
<text x="173.2" y="151.5">AVDD</text>
<text x="173.2" y="154.2">C_START</text>
<text x="187.5" y="151.5">PVDD_CD_3</text>
<text x="187.5" y="154.2">PVDD_CD_2</text>
<text x="205.5" y="150.3">31</text>
<text x="205.5" y="153">30</text>
<text x="205.5" y="155.7">29</text>
<text x="165.8" y="158.4">17</text>
<text x="165.8" y="161.1">18</text>
<text x="173.2" y="156.9">INPUT_C</text>
<text x="173.2" y="159.6">INPUT_D</text>
<text x="187.5" y="156.9">PVDD_CD_1</text>
<text x="190.5" y="159.6">OUT_D_2</text>
<text x="205.5" y="158.4">28</text>
<text x="205.5" y="161.1">27</text>
<text x="315.8" y="156.3" transform="rotate(-90 315.8 156.3)">2</text>
<text x="165.8" y="163.8">19</text>
<text x="165.8" y="166.5">20</text>
<text x="173.2" y="162.3">RESET</text>
<text x="173.2" y="165">FAULT</text>
<text x="173.2" y="167.6">VBG</text>
<text x="190.5" y="162.3">OUT_D_1</text>
<text x="193.1" y="164.9">GND_4</text>
<text x="193.1" y="167.6">GND_3</text>
<text x="205.5" y="163.8">26</text>
<text x="205.5" y="166.5">25</text>
<text x="240.4" y="163.8" transform="rotate(-90 240.4 163.8)">1</text>
<text x="315.8" y="165.1" transform="rotate(-90 315.8 165.1)">1</text>
<text x="165.8" y="169.2">21</text>
<text x="165.8" y="171.9">22</text>
<text x="173.2" y="170.3">CLIP_OTW</text>
<text x="173.2" y="173.1">GVDD_CD</text>
<text x="193.3" y="170.3">BST_C</text>
<text x="193.3" y="173">BST_D</text>
<text x="205.5" y="169.2">24</text>
<text x="205.5" y="171.9">23</text>
<text x="240.4" y="173.8" transform="rotate(-90 240.4 173.8)">2</text>
<text x="269.4" y="171.9">1</text>
<text x="286.4" y="171.9">2</text>
<text x="187.7" y="185.9" transform="rotate(-90 187.7 185.9)">EP_(GND)</text>
<text x="186.5" y="193.3" transform="rotate(-90 186.5 193.3)">45</text>
</g>
<g font-size="1.2" fill="#808080">
<text x="79.1" y="126.9">INPUT_A_SLAVE/6.4C</text>
<text x="79.1" y="129.5">INPUT_B_SLAVE/2.8D</text>
<text x="83.3" y="137.6">OSC_IOP/3.2C</text>
<text x="83.1" y="140.3">OSC_IOM/3.2C</text>
<text x="84.7" y="161.9">RESET/3.2B</text>
<text x="85.1" y="164.5">FAULT/3.2B</text>
<text x="82.5" y="170">CLIP_OTW/3.2B</text>
</g>
</svg>
